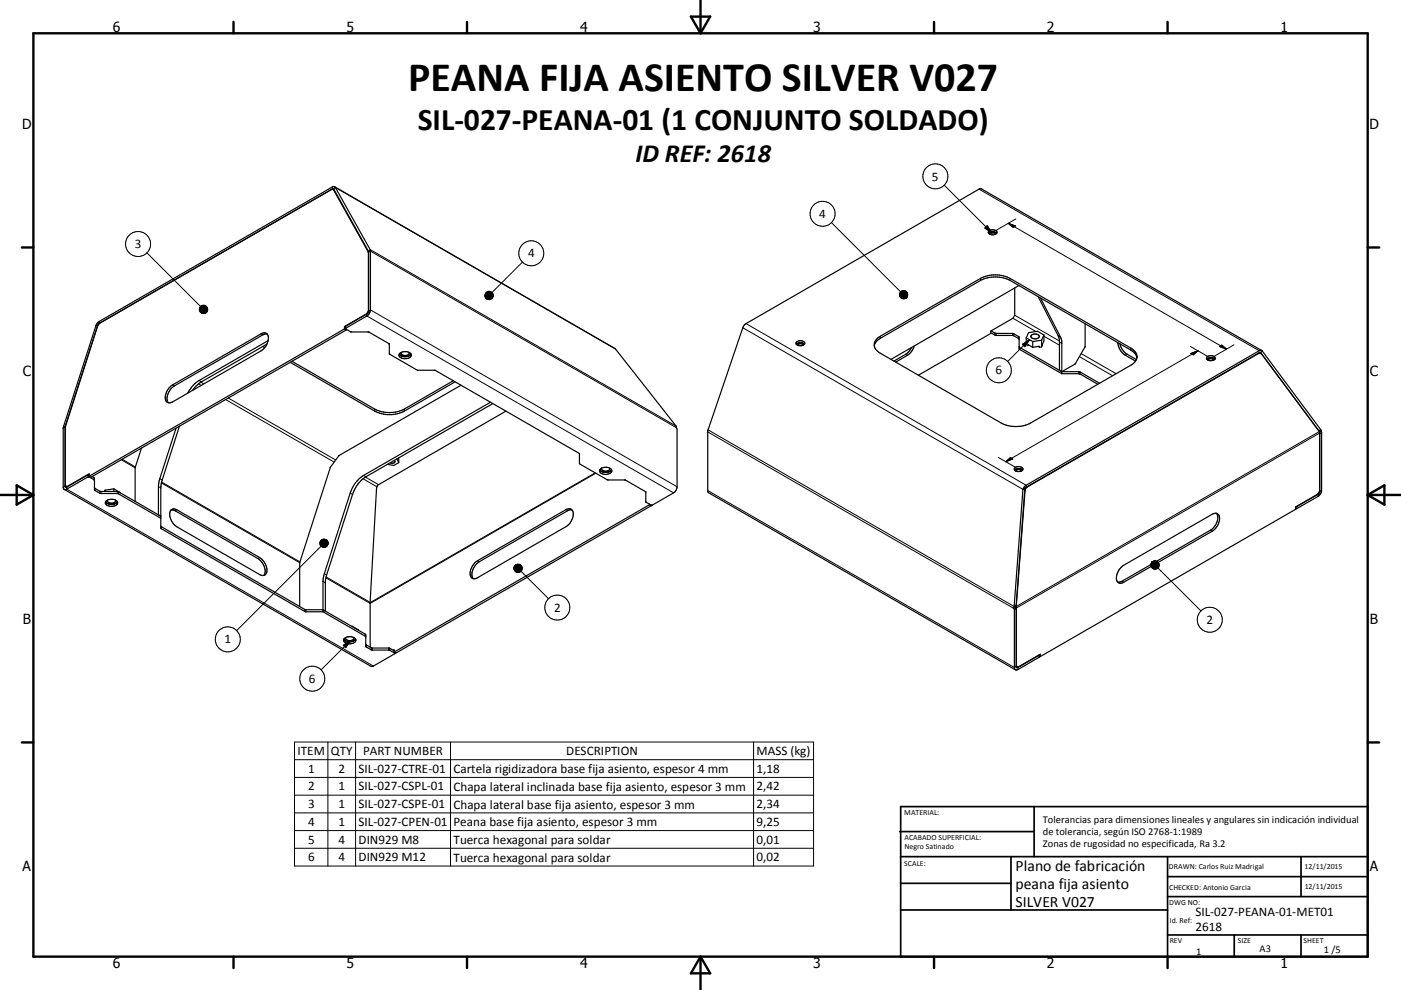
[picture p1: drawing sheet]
<svg xmlns="http://www.w3.org/2000/svg" width="420mm" height="297mm" viewBox="0 0 420 297" stroke-linecap="round" stroke-linejoin="round" font-family="sans-serif">
<g fill="none" stroke="#000" stroke-width=".36">
<path d="M99.2 56.9l.5-.1 .3 .2 10.4 18.7v17.5M99.9 56.8l.3 .3M100.3 56l84.1 48.6 18.3 23.2 .3 .9v17.3a2.31 2.31 0 0 1-1.1 1.9l-6.3 3.6h-.4M296.4 70a1.82 1.82 0 0 0 2 .3M296.4 70a1.26 1.26 0 0 1 .8-1.1 1.26 1.26 0 0 1 1.3 .3 .58 .58 0 0 1 .4 .6 .58 .58 0 0 1-.5 .5M296.4 70a1.79 1.79 0 0 1 2.4 0M296.8 70.3a.98 .98 0 0 1 1.6 0M30.1 96.9l-.9 1-9.6 30.2v17.6l.5 .3M103.3 98l.3 .1M103.3 98v.7M103.3 98.7l.5 .3M103.3 98.7l-76.6 44.2"/>
<path d="M103.6 98.6l1.8 1 5.3 .1 6 3.5 .1 3.1 8.3 4.8h5.4l43.1 24.9 .1 3.1 8.4 4.8 5.4 .1 6 3.5 .1 3.1 1.6 .9M103.6 98.6l6.4-3.8a2.26 2.26 0 0 0 1.1-1.8v-17.8l-10.6-19-.3-.2h-.4l-70.5 40.8-.5 .9-9.8 30.4-.1 18 .4 .7M103.8 99l-76.5 44.2-.6-.3M103.8 98.8v.2M109.9 94.1l.1 .1M109.9 94.1l-6.6 3.9M110 94.2l-6.4 3.7v.7M110 94.2l.5-.8v-17.9l-10.4-18.7-.3-.2-70.3 40.6-10 31 .1 17.9h.4l6.4-3.6h.3M110.4 93.2l-.5 .9M110.4 93.2l.1 .1M297.1 99.8l1.4 .8h5.2l1.8 1.2M297.1 99.3l1.6 .7h5l1.7 1 .2 3.8 12.7 7.3"/>
<path d="M304.2 86.4v8.2l-.5 .9-6.6 3.8v.7l-21.8 12.6M305.5 85.7l-38.4 22.1M311.3 89l6.2 12.4 .1 9.7 .7 .4M312 89.4l6.2 12.4 .1 10.3M325.3 97.1v6.9l-3 5.2-4 2.3M78.8 103.9l.6 .4M79.3 103.6l.4 .3M80 103.2l-19.6 11.4-1.6 1.2-1.1 1.3M80.1 100.2l-.7-.3-1.1 .3-26.9 15.4a4.1 4.1 0 0 0-1.5 4.9l.7 .4 1.1-.3 26.6-15.3 1.4-1.4M80.1 100.2l-1.3 .3-26.5 15.3a4.1 4.1 0 0 0-1.8 5M80.1 100.2a3.2 3.2 0 0 1-.4 3.7M80.4 102.2l-20.7 12a9.4 9.4 0 0 0-3.4 3.7"/>
<path d="M87 108.7l25.4 14.6a9.7 9.7 0 0 0 8.8 0l15.2-8.7M87.5 108.4l24.9 14.3a9.9 9.9 0 0 0 8.8 0l14.7-8.5M119.7 106.3a2.5 2.5 0 0 0 3.6 0M120.2 105.8l-.5 .5M120.3 105.7a1.35 1.35 0 0 0 1.1 1 1.35 1.35 0 0 0 1.3-.6v-.4M122.7 105.7a.91 .91 0 0 1 .6 1.1 .91 .91 0 0 1-1 .7 1.87 1.87 0 0 1-2.7-1.1l.1-.1M122.7 105.7l-1.6-.2-.9 .3M138.2 115.6l-36.5 21.1-2.6 3.5-9.3 28.6v13.2M238.7 103.3a1.8 1.8 0 0 0 2.1 .3M238.7 103.3a1.21 1.21 0 0 1 .7-1.1 1.21 1.21 0 0 1 1.3 .1 .62 .62 0 0 1 .6 .6 .62 .62 0 0 1-.5 .7M238.8 103.3a1.8 1.8 0 0 1 2.4 0M239.1 103.6a.97 .97 0 0 1 1.7 0"/>
<path d="M262.1 103.7a3.2 3.2 0 0 1 1.8-2.2l30.1-17.4a9.9 9.9 0 0 1 8.8 0l36.3 21a3.3 3.3 0 0 1 1.8 2.2M262.8 101.7l1.1-.8 30.1-17.4a9.7 9.7 0 0 1 8.8 0l36.3 21a2.69 2.69 0 0 1 1.8 2.5 2.69 2.69 0 0 1-1.8 2.6l-30.1 17.3a9.7 9.7 0 0 1-8.8 0l-36.3-20.9a2.58 2.58 0 0 1-1.1-4.3zM273.3 104.3l-1.2 1.6-4.1 2.4M274.1 103.8a5 5 0 0 1-2.1 2.8l-3.5 2M305.5 104.1l12.8 7.4M307.7 101.4v2l.5 .3v-.3l1.4 .8M307.7 101.4l1.9 1.1M309.2 100.6a1.45 1.45 0 0 1 2.4 .5 1.47 1.47 0 0 1-2.5-.2zM309.6 102.5v1.7M312.3 104.1l-.7 .1v-.3l-2 .3M312.3 102.1v2M312.3 102.1l-2.7 .4"/>
<path d="M313 100.5v1.8l-.7 1.8M313 100.5l-1.9-1.1-2.7 .4-.7 1.6M313 100.5l-.7 1.6M318.3 112.1h5.3l5.5 3.2M318.3 111.5h5.4l6 3.5M335.2 102.8a4.9 4.9 0 0 0 2.1 3.8l3.1 1.7M335.8 103.2a5 5 0 0 0 2.1 3.1l2.8 1.6M361.8 107.8a1.81 1.81 0 0 1 2.4 0M362.2 108.1a.95 .95 0 0 1 1.6 0M364.2 107.8a.89 .89 0 0 0-.3-1 .89 .89 0 0 0-.9-.1 .78 .78 0 0 0-1.1 .3 .78 .78 0 0 0 .2 1l.7 .2 1-.1M364.2 107.8l-.4 .3M377.4 105.9l.4 .1"/>
<path d="M377.8 105.8l-70.4 40.6M377.8 105.8l17.7 23.7 .1 17.8-.5 .9-6.6 3.9v.7l-76.6 44.2M378.3 105.2l-84.4-48.6-70.8 41-10.9 31.8v17.8l.2 .6 92 53.1M378.3 106.3l-.5-.3-.5 .1-69.5 40.1-.5 1-2.6 34.7M378.5 105.4h.1M378.5 105.4l-.7 .4M378.5 105.4l-.4-.3-.6 .1-69.9 40.4-.9 1.2M378.5 105.4l17.5 23.5M42.4 134.4l-1.9 6v10M52.8 128.5l-5.1 16.1-.2 9.9 .7 .4-12.8-7.4h-5.2l-1.9-1.2M53.8 127.8l-5.4 17.2-.2 13.5M118.2 138.2a.45 .45 0 0 1 .1 .5 .45 .45 0 0 1-.5 .3l-.8-.2"/>
<path d="M119 137.7l.5 1.1M119.4 137.4l.1 1.4M119.5 138.8l-1.4 .8-1.9-.3M147.1 120.7l-38.1 21.9a9.6 9.6 0 0 0-4 5.3l-7.9 24.7-.3 1.9v9M147.7 121.1l-38 21.9a9.8 9.8 0 0 0-4 5.3l-7.9 24.7-.3 1.4v8.9l-.7-.4M151.7 123.3l-38.2 22.1-.4 .5-2.1 34.9v13.4M395.6 129.9l.1 .2M395.7 130.1l-.1 17.6-.3 .5-6.7 3.8M396 128.9h.1M396 128.9l-.6 .4M396 128.9v.5M396 129.4l.2 .3"/>
<path d="M396 129.4l-.4 .2M396.2 129.7v17.4a2.39 2.39 0 0 1-1 1.8l-6.4 3.7h-.3M396.2 129.7l-.5 .4M19.3 146.8l91.9 53.1 .7-.1 6.4-3.7 .1-.3M20.1 146h.1M26.7 142.9v-.8l-6.6 3.9M27.6 143l.7 .5 .2 3.7 1.7 .9h5.2l12.8 7.4M28.3 144.1l-1.8-1.1-6.5 3.7-.7 .1M31.5 147.1v.4M31.5 147.1l-.2 .4M31.6 150.6a2.51 2.51 0 0 0 3.6 0M31.8 150.3a2.23 2.23 0 0 1 3.5 .6 2.2 2.2 0 0 1-3.7 0z"/>
<path d="M32.2 150a1.34 1.34 0 0 0 1.1 1 1.34 1.34 0 0 0 1.4-.7l-.1-.3M34.1 146.7v.8M34.1 146.7l-2.6 .4M34.1 146.7l2 1.2M48.2 157.8l43.2 25 5.4 .1M48.2 158.5l.1 .1M48.3 158.6l43.1 24.8 5.4 .1M51.3 153l1.3 .3 24.7 14.3a4.1 4.1 0 0 1 1.8 5M51.3 153l.6-.3 .9 .1 25 14.5a4.1 4.1 0 0 1 1.8 5l-.9 .4-.9-.3-24.7-14.3a4.1 4.1 0 0 1-1.8-5.1zM171.5 153l-1.3 .2-26.5 15.3a4.1 4.1 0 0 0-1.8 5.1M179.8 140.9a2.45 2.45 0 0 0 3.6 0M180.3 140.5a2.19 2.19 0 0 1 3.1 .8 2.16 2.16 0 0 1-3.7 0l.1-.4"/>
<path d="M180.3 140.5l-.5 .4M180.4 140.4a1.33 1.33 0 0 0 2.2 .7l.2-.7M194.7 151.4l-76.6 44.2M194.7 151.2v.2M194.7 151.4l.5 .3M195.2 151.7l-76.5 44.2-.6-.3M195.2 151.5v.2M304.2 141.1a1.79 1.79 0 0 1 2.4 0M304.6 141.3a.96 .96 0 0 1 1.6 0M306.6 141.1a.89 .89 0 0 0-.3-1 .89 .89 0 0 0-1-.1 .78 .78 0 0 0-1 .2 .78 .78 0 0 0 .1 1.1l.8 .2 1-.2M306.6 141.1l-.4 .2M306.7 146.8l-2.7 35.1"/>
<path d="M307.4 146.4l-2.7 35.2M307.4 146.4l-.7 .4M364.7 154a4 4 0 0 1-1.8 5.1l-26.8 15.4-1 .2M142.6 168.7l27.1-15.8a1.46 1.46 0 0 1 1.8 .1 1.46 1.46 0 0 1 .3 1.7 5 5 0 0 1-2.1 3.3l-26.6 15.3a1.36 1.36 0 0 1-1.6 .1 1.36 1.36 0 0 1-.5-1.5 4.9 4.9 0 0 1 1.6-3.2zM336 170.3l.9-.7 26.5-15.3a1.43 1.43 0 0 1 1.9 0 1.43 1.43 0 0 1 .3 1.8 4.9 4.9 0 0 1-2.2 3.3l-26.5 15.3a1.44 1.44 0 0 1-1.8 0 1.44 1.44 0 0 1-.3-1.8l.5-1.6zM96.8 182.9l12.8 7.4 .2 3.8 1.8 .9 5.2 .1 1.6 .9M96.8 183.5l12.9 7.6M103.1 191.8a2.41 2.41 0 0 0 3.5 0M103.2 191.6a2.45 2.45 0 0 1 3.5 .3 1.9 1.9 0 0 1-2.9 1 .83 .83 0 0 1-.6-1.3zM103.6 191.3a1.32 1.32 0 0 0 2.3 .6l.2-.6M105.6 187.9v.1M105.6 187.9h-.1"/>
<path d="M105.6 187.9l1.9 1.2M109.7 193.4l1.7 1h5.2l1.5 .8M117.9 195.1l.2-.2v.7M303.9 182.5l.2 .4M304 181.9l-.1 .6M304.1 182.9v17.4l.3 .6M304.5 182.2l-.6 .3M304.5 182.2l.2 .4M304.5 181.9v.3M304.5 181.9h.2M304.7 182.6v17.6l.5 .1 6.4-3.8M304.7 181.6l-.2 .3"/>
<path d="M304.7 181.6l-.7 .3M304.7 182.6l-.6 .3M304.7 199.8h.1M304.7 181.9v17.9M311.6 197.1l-6.4 3.8h-.8M311.6 197.1h.1M311.6 196.5v.6M311.6 196.5h.1M311.6 196.8l.3 .2M311.9 197v-.7l-6.6 3.8-.6-.3"/>
</g>
<g fill="none" stroke="#000" stroke-width=".3">
<path d="M99.6 56.1l.2 .7M100 57l.3 .2M100.1 56.8l.4-.6 84 48.5M283.1 55.6l14.3 14.3M293.5 56.7l84 48.5M44 75.9l16.1 16M110.3 75.5l.2 .1 .6-.3 91.7 53M110.4 75.9l.1 .1M110.5 75.4l.5-.5 91.7 52.9M156.6 78.6l-9.1 9.2M249.3 66.8l20.7 20.7M296 67.7l1.4 2.2-2.1-1.5z"/>
<path d="M302.3 67l65.4 37.8M302.3 67l2.1 .8-.7 .4zM304.6 65.7l-6.1 3.5M28.8 97.7h.5M29.7 96.5l.1 .6M103.6 97.9v.6M110 94.2v.6l91.9 53.1M110.5 93.3l.6-.3 91.9 53M222.7 98.3l84 48.5M223.7 97.1l83.9 48.5M294 83.5v.6M298.3 100v.6"/>
<path d="M302.8 83.5v.6M303.7 95.5l6.9 4M304.2 94.6l13.4 7.7M51.7 115.5l.6 .3M59.5 115.2l.8 .4M59.7 114.2l.7 .4M60.2 114.7l.9 .5M67.6 119.9l32.6 18.7M68.4 119.4l32.2 18.6M78.3 100.2l.5 .3M263.9 100.9v.6M271.5 106.3l.5 .3"/>
<path d="M298.7 100v.6M303.6 100v.6M303.9 100.1v.6M305.4 101v.6M305.7 104.2v.6M306.5 103.3l2.2-1.4-1.5 2.1zM308.7 101.9l-6.6 6.5M313 100.9l4.6 2.7M317.3 100.7l.7 .5M317.6 102.6l.7 .4M323.4 111.5v.6M323.6 107l10 5.7"/>
<path d="M323.8 111.6v.6M324.1 106.1l10.5 6M337.9 106.3l-.6 .3M339.1 104.5v.6M356.9 103.9l5.2 3M357 106.1l2.2-.9-1.5 1.3zM359.2 105.2l-57.7 33.3M365.6 103.9l.7-.4 1.4 1.3zM370 103.5l-6.1 3.4M377.1 106.1h.2M377.7 105.8l.4 .2M19 127.9l.6 .1"/>
<path d="M19.6 128.2l-.7 .3M36.3 137.9l4.2 2.4M36.6 137.8l4 2.3M112.4 122.7v.6M121.2 122.7v.6M212.2 129.6l91.7 52.9M212.3 129l91.7 52.9M299.3 137.2l5.1 3M301.5 138.5l1.4-1.2 .7 .4zM395.5 129.5l-90.8 52.4M395.6 129.9l-90.9 52.5-.2-.1M18.9 146.1l.6-.3 .5 .3v.6l91.9 53.1"/>
<path d="M26.4 142.5v.6M26.7 142.9v.2M28.2 143.3v.6M28.5 146.5v.7M29.9 147.4v.6M30.3 147.5v.6M35.2 147.5v.6M35.5 147.6v.6M47.5 146l.7 .4M47.9 143.6l.7 .4M48.4 158v.6M48.4 144.9l41.4 23.9"/>
<path d="M48.4 144.6l41.5 24M53.1 153l-.5 .3M105 147.9l.7 .4M108.8 143.6l4.2 2.4M109 142.6l.7 .4M109.6 143.1l3.9 2.3M169.7 152.9l.5 .3M178.4 141.9l-67.4 38.9M178.7 142l-67.7 39-13.3-7.6M212.2 147.2l91.9 53.1 .6-.3 .5 .3v.6M307.2 147.2h.1M307.8 146.1h.2"/>
<path d="M362.9 159.1l.5 .3M388.8 152v.6M395.1 148.2l.1 .7M396.2 147.1l-.6 .2M77.8 167.3l-.5 .3M96.3 163.9l-25.4 25.3M96.8 174.5l.7 .4M97.2 172.1l.7 .4M97.8 173.1l13.2 7.6M143.1 168.2l.6 .3M156.2 171.4l8.3 8.2M336.4 174.4l.5 .3"/>
<path d="M347.2 170.4l12.9 12.9M91.4 182.8v.6M91.7 182.9v.6M102.9 193.6l2.1-1.4-1.4 2.1zM105 192.2l-8.7 8.8M109.5 190.3v.6M109.8 193.5v.6M111.3 194.3v.7M111.6 194.4v.6M116.5 194.4v.6M116.9 194.5v.6M118.3 195.7v.2"/>
<path d="M311.5 196.6v.6M88.3 222.6h155.6v37.2h-155.6zM88.3 227.9h155.6M88.3 233.2h155.6M88.3 238.6h155.6M98.3 222.6v37.2M106.6 222.6v37.2M135.1 222.6v37.2M225.9 222.6v37.2M88.3 243.9h155.6M88.3 249.2h155.6M88.3 254.5h155.6"/>
<circle cx="280.4" cy="52.9" r="3.7"/>
<circle cx="41.4" cy="73.2" r="3.7"/>
<circle cx="159.3" cy="76" r="3.8"/>
<circle cx="246.6" cy="64.1" r="3.7"/>
<circle cx="299.5" cy="111.1" r="3.7"/>
<circle cx="68.3" cy="191.8" r="3.7"/>
<circle cx="167.1" cy="182.3" r="3.7"/>
<circle cx="362.7" cy="185.9" r="3.8"/>
<circle cx="93.6" cy="203.6" r="3.7"/>
</g>
<g fill="none" stroke="#000" stroke-width=".71">
<path d="M10 10h400v277h-400zM70 6.6v3.4M140 6.6v3.4M207.1 5h5.8l-2.9 5zM210 0v10M280 6.6v3.4M350 6.6v3.4M6.6 74.2h3.4M410 74.2h3.5M0 148.5h10M5 145.6l5 2.9-5 2.9zM410 148.5h10.1"/>
<path d="M410 148.5l5.1-2.9v5.8zM6.6 222.7h3.4M410 222.7h3.5M70 287v3.4M140 287v3.4M210 287v10M210 287l2.9 5h-5.8zM280 287v3.4M350 287v3.4"/>
</g>
<g fill="none" stroke="#000" stroke-width=".51">
<path d="M269.7 249.5h40.3M270 242h140v45h-140zM270 257h140M303.1 257v16M310 242v15M350 257v30M390.1 257v12M270 265h33.1M270 273h80M350 269h60M350 263h60M350 280.5h60"/>
<path d="M370 280.5v6.5M390.1 280.5v6.5"/>
</g>
<g fill="#000" stroke="#000" stroke-width=".3">
<path d="M296 67.7l1.4 2.2-2.1-1.5zM302.3 67l2.1 .8-.7 .4zM62.2 93.2l-.3 .5zM62.3 93l-.4 .7zM62.3 92.7l-.4 1zM62.2 92.5l-.3 1.2zM62.1 92.2l-.2 1.5zM61.9 92l.2 .2-.2 1.5zM61.8 91.8l.1 .2v1.7zM61.5 91.7l.3 .1 .1 1.9zM61.2 91.6l.3 .1 .4 2zM61 91.6h.2l.7 2.1z"/>
<path d="M60.7 91.6h.3l.9 2.1zM60.5 91.7l.2-.1 1.2 2.1zM60.2 91.9l.3-.2 1.4 2zM60 92l.2-.1 1.7 1.8zM60 92l1.9 1.7-2-1.4zM59.9 92.3l2 1.4-2.1-1.2zM59.8 92.5l2.1 1.2-2.1-.9zM59.8 92.8l2.1 .9-2.1-.7zM59.8 93l2.1 .7-2-.4zM59.9 93.3l2 .4-1.9-.1zM60 93.6l1.9 .1-1.7 .1zM60.2 93.8l1.7-.1-1.5 .2z"/>
<path d="M60.4 93.9l1.5-.2zM60.6 94l1.3-.3zM60.9 94.1l1-.4zM61.2 94.1l.7-.4zM61.4 94l.5-.3zM61.7 93.9l.2-.2zM145.8 89.5l.4 .3zM145.8 89.5l.7 .4zM145.8 89.5l.9 .4zM145.8 89.5l1.2 .3zM145.8 89.5l1.5 .2-.3 .1zM145.8 89.5l1.7 .1-.2 .1z"/>
<path d="M145.8 89.5l1.9-.1-.2 .2zM145.8 89.5l2-.4-.1 .3zM145.8 89.5l2.1-.6-.1 .2zM145.8 89.5l2.1-.9v.3zM145.8 89.5l2-1.2 .1 .3zM145.8 89.5l2-1.4v.2zM145.8 89.5l1.8-1.6 .2 .2zM147.4 87.7l.2 .2-1.8 1.6zM147.2 87.5l.2 .2-1.6 1.8zM146.9 87.4l.3 .1-1.4 2zM146.7 87.4h.2l-1.1 2.1zM146.4 87.4h.3l-.9 2.1z"/>
<path d="M146.1 87.5l.3-.1-.6 2.1zM145.9 87.6l.2-.1-.3 2zM145.7 87.8l.2-.2-.1 1.9zM145.7 87.8l.1 1.7-.2-1.5zM145.6 88l.2 1.5zM145.5 88.3l.3 1.2zM145.4 88.6l.4 .9zM145.4 88.8l.4 .7zM145.5 89.1l.3 .4zM145.6 89.3l.2 .2zM272.1 88.8l-.3 .5zM272.1 88.6l-.3 .7z"/>
<path d="M272.1 88.3l-.3 1zM272.1 88l-.3 1.3zM272 87.8l-.2 1.5zM271.8 87.6l.2 .2-.2 1.5zM271.6 87.4l.2 .2v1.7zM271.4 87.3l.2 .1 .2 1.9zM271.1 87.2l.3 .1 .4 2zM270.9 87.2h.2l.7 2.1zM270.6 87.2h.3l.9 2.1zM270.3 87.3l.3-.1 1.2 2.1zM270.1 87.4l.2-.1 1.5 2zM270.1 87.4l1.7 1.9-1.9-1.7z"/>
<path d="M269.9 87.6l1.9 1.7-2-1.5zM269.8 87.8l2 1.5-2.1-1.2zM269.7 88.1l2.1 1.2-2.2-.9zM269.6 88.4l2.2 .9-2.1-.6zM269.7 88.7l2.1 .6-2.1-.4zM269.7 88.9l2.1 .4-1.9-.2zM269.9 89.1l1.9 .2h-1.7zM270.1 89.3h1.7l-1.5 .2zM270.3 89.5l1.5-.2zM270.5 89.6l1.3-.3zM270.8 89.6l1-.3zM271.1 89.6l.7-.3z"/>
<path d="M271.3 89.6l.5-.3zM271.6 89.5l.2-.2zM306.5 103.3l2.2-1.4-1.5 2.1zM357 106.1l2.2-.9-1.5 1.3zM365.6 103.9l.7-.4 1.4 1.3zM301.5 138.5l1.4-1.2 .7 .4zM97.5 161.8l.5 .3zM97.3 161.8l.7 .3zM97 161.8l1 .3zM96.8 161.8l1.2 .3zM96.5 161.9l1.5 .2zM96.3 162.1l.2-.2 1.5 .2z"/>
<path d="M96.3 162.1h1.7l-1.9 .2zM96.1 162.3l1.9-.2-2 .4zM96 162.5l2-.4-2.1 .6zM95.9 162.7l2.1-.6-2.1 .9zM95.9 163l2.1-.9-2.1 1.2zM95.9 163.3l2.1-1.2-2 1.5zM96 163.6l2-1.5-1.9 1.7zM96.1 163.8l1.9-1.7-1.6 1.9zM98 162.1l-1.4 2-.2-.1zM98 162.1l-1.2 2.1-.2-.1zM98 162.1l-.9 2.1h-.3zM98 162.1l-.6 2.1h-.3z"/>
<path d="M98 162.1l-.4 2-.2 .1zM98 162.1l-.2 1.9-.2 .1zM98 162.1v1.7l-.2 .2zM98 162.1l.2 1.5-.2 .2zM98 162.1l.3 1.3-.1 .2zM98 162.1l.3 1.3zM98 162.1l.4 1zM98 162.1l.4 .7zM98 162.1l.3 .5zM98 162.1l.2 .2zM154.4 169.6l-.3 .5zM154.4 169.6l-.3 .7z"/>
<path d="M154.4 169.6l-.3 1zM154.4 169.6l-.3 1.3zM154.4 169.6l-.2 1.5-.1-.2zM154.4 169.6v1.8l-.2-.3zM154.4 169.6l.2 1.9-.2-.1zM154.4 169.6l.4 2.1-.2-.2zM154.4 169.6l.7 2.1h-.3zM154.4 169.6l1 2.2-.3-.1zM154.4 169.6l1.2 2.1-.2 .1zM154.4 169.6l1.5 2-.3 .1zM154.4 169.6l1.7 1.9-.2 .1zM154.4 169.6l1.9 1.7-.2 .2z"/>
<path d="M154.4 169.6l2.1 1.5-.2 .2zM154.4 169.6l2.1 1.2v.3zM154.4 169.6l2.2 .9-.1 .3zM154.4 169.6l2.2 .7v.2zM154.4 169.6l2.1 .4 .1 .3zM154.4 169.6l1.9 .2 .2 .2zM154.4 169.6h1.7l.2 .2zM154.4 169.6l1.5-.2 .2 .2zM154.4 169.6l1.5-.2zM154.4 169.6l1.3-.3zM154.4 169.6l1-.3zM154.4 169.6l.8-.3z"/>
<path d="M154.4 169.6l.5-.3zM154.4 169.6l.2-.2zM345.4 168.6l-.3 .5zM345.4 168.6l-.3 .8zM345.4 168.6l-.4 1zM345.4 168.6l-.3 1.3zM345.4 168.6l-.2 1.5-.1-.2zM345.4 168.6v1.8l-.2-.3zM345.4 168.6l.2 1.9-.2-.1zM345.4 168.6l.4 2.1-.2-.2zM345.4 168.6l.7 2.2-.3-.1zM345.4 168.6l.9 2.2h-.2z"/>
<path d="M345.4 168.6l1.2 2.1-.3 .1zM345.4 168.6l1.4 2-.2 .1zM345.4 168.6l1.7 1.9-.3 .1zM345.4 168.6l1.9 1.7-.2 .2zM345.4 168.6l2 1.5-.1 .2zM345.4 168.6l2.1 1.2-.1 .3zM345.4 168.6l2.2 1-.1 .2zM345.4 168.6l2.1 .7 .1 .3zM345.4 168.6l2.1 .4v.3zM345.4 168.6l1.9 .2 .2 .2zM345.4 168.6h1.7l.2 .2zM345.4 168.6l1.5-.2 .2 .2z"/>
<path d="M345.4 168.6l1.5-.2zM345.4 168.6l1.3-.3zM345.4 168.6l1-.3zM345.4 168.6l.7-.3zM345.4 168.6l.5-.2zM345.4 168.6l.2-.1zM102.9 193.6l2.1-1.4-1.4 2.1z"/>
</g>
<text font-size="12.6" x="122.3" y="27.3">PEANA FIJA ASIENTO SILVER V027</text>
<text font-size="9.4" x="125.2" y="39.1">SIL-027-PEANA-01 (1 CONJUNTO SOLDADO)</text>
<text font-size="7.9" x="190.5" y="48.6">ID REF: 2618</text>
<g font-size="4.7">
<text x="304.5" y="261.2">Plano de fabricación</text>
<text x="304.5" y="266.6">peana fija asiento</text>
<text x="304.5" y="272">SILVER V027</text>
</g>
<g font-size="4.2">
<text x="33.9" y="9.6">6</text>
<text x="103.9" y="9.6">5</text>
<text x="173.9" y="9.6">4</text>
<text x="243.8" y="9.6">3</text>
<text x="313.9" y="9.6">2</text>
<text x="383.9" y="9.6">1</text>
<text x="6.7" y="38.7">D</text>
<text x="410.5" y="38.7">D</text>
<text x="6.9" y="112.9">C</text>
<text x="410.7" y="112.9">C</text>
<text x="6.9" y="187.1">B</text>
<text x="410.7" y="187.1">B</text>
<text x="6.8" y="261.4">A</text>
<text x="410.7" y="261.4">A</text>
<text x="33.9" y="290.4">6</text>
<text x="103.9" y="290.4">5</text>
<text x="173.9" y="290.4">4</text>
<text x="243.8" y="290.4">3</text>
<text x="313.9" y="290.4">2</text>
<text x="383.9" y="290.4">1</text>
</g>
<g font-size="3.9">
<text x="279.4" y="54.2">5</text>
<text x="245.6" y="65.4">4</text>
<text x="40.4" y="74.5">3</text>
<text x="158.3" y="77.2">4</text>
<text x="298.4" y="112.4">6</text>
<text x="166.1" y="183.6">2</text>
<text x="361.7" y="187.2">2</text>
<text x="67.3" y="193">1</text>
<text x="92.6" y="204.9">6</text>
<text x="89.2" y="226.5">ITEM</text>
<text x="99.2" y="226.6">QTY</text>
<text x="108.9" y="226.5">PART NUMBER</text>
<text x="169.8" y="226.6">DESCRIPTION</text>
<text x="226.8" y="226.7">MASS (kg)</text>
<text x="92.4" y="231.8">1</text>
<text x="101.5" y="231.8">2</text>
<text x="107.5" y="231.8">SIL-027-CTRE-01</text>
<text x="136" y="231.9">Cartela rigidizadora base fija asiento, espesor 4 mm</text>
<text x="226.8" y="231.8">1,18</text>
<text x="92.4" y="237.2">2</text>
<text x="101.5" y="237.2">1</text>
<text x="107.5" y="237.2">SIL-027-CSPL-01</text>
<text x="136" y="237.2">Chapa lateral inclinada base fija asiento, espesor 3 mm</text>
<text x="226.8" y="237.2">2,42</text>
<text x="92.4" y="242.5">3</text>
<text x="101.5" y="242.5">1</text>
<text x="107.5" y="242.5">SIL-027-CSPE-01</text>
<text x="136" y="242.6">Chapa lateral base fija asiento, espesor 3 mm</text>
<text x="226.8" y="242.5">2,34</text>
<text x="92.4" y="247.7">4</text>
<text x="101.5" y="247.7">1</text>
<text x="107.5" y="247.8">SIL-027-CPEN-01</text>
<text x="136" y="247.9">Peana base fija asiento, espesor 3 mm</text>
<text x="226.8" y="247.8">9,25</text>
<text x="92.4" y="253.1">5</text>
<text x="101.5" y="253.1">4</text>
<text x="107.5" y="253.1">DIN929 M8</text>
<text x="136" y="253.2">Tuerca hexagonal para soldar</text>
<text x="226.8" y="253.1">0,01</text>
<text x="92.4" y="258.4">6</text>
<text x="101.5" y="258.4">4</text>
<text x="107.5" y="258.4">DIN929 M12</text>
<text x="136" y="258.5">Tuerca hexagonal para soldar</text>
<text x="226.8" y="258.4">0,02</text>
<text x="358.4" y="274.9">SIL-027-PEANA-01-MET01</text>
<text x="358.4" y="279.4">2618</text>
</g>
<g font-size="3.1">
<text x="312.7" y="246.8">Tolerancias para dimensiones lineales y angulares sin indicación individual</text>
<text x="312.7" y="250.4">de tolerancia, según ISO 2768-1:1989</text>
<text x="312.7" y="254">Zonas de rugosidad no especificada, Ra 3.2</text>
<text x="358.6" y="286.5">1</text>
<text x="377.6" y="285.6">A3</text>
<text x="396.9" y="285.9">1 /5</text>
</g>
<g font-size="2.4">
<text x="271.1" y="244.4">MATERIAL:</text>
<text x="271.2" y="252">ACABADO SUPERFICIAL:</text>
<text x="271.2" y="254.7">Negro Satinado</text>
<text x="271.1" y="259.7">SCALE:</text>
<text x="350.4" y="260.8">DRAWN: Carlos Ruiz Madrigal</text>
<text x="391.1" y="260.6">12/11/2015</text>
<text x="350.5" y="267">CHECKED: Antonio Garcia</text>
<text x="391.2" y="266.7">12/11/2015</text>
<text x="350.5" y="271.4">DWG NO:</text>
<text x="350.7" y="276.9">Id. Ref:</text>
<text x="350.7" y="282.8">REV</text>
<text x="371.1" y="282.9">SIZE</text>
<text x="390.8" y="283">SHEET</text>
</g>
</svg>
